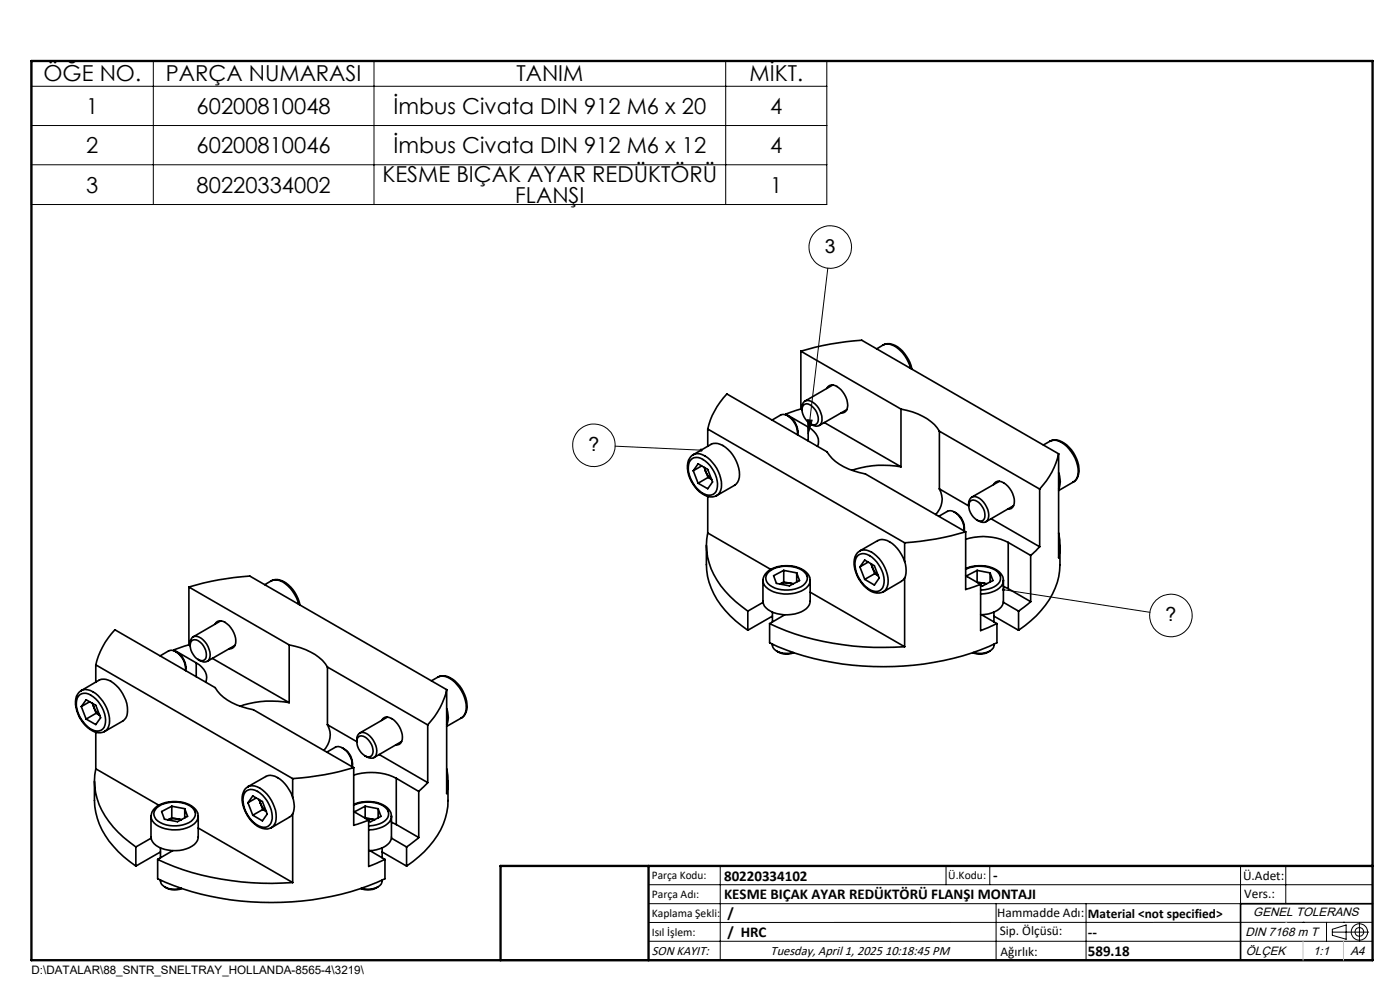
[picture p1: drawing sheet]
<svg xmlns="http://www.w3.org/2000/svg" width="297mm" height="210mm" viewBox="0 0 297 210" stroke-linecap="round" stroke-linejoin="round" font-family="sans-serif">
<g fill="none" stroke="#000" stroke-width=".35">
<path d="M169.9 74.5a57 57 0 0 1 12.9-2.3l41.8 24.1M169.9 74.5l21.2 12.3M169.9 74.5v12.2M186 74a3.2 3.2 0 0 1 4.9 .3l1.4 1.8 .9 2.1M187.4 73.2a3.5 3.5 0 0 1 4.1 1.3l1.2 1.8 .8 2M146.5 97.6a1.92 1.92 0 0 1 2.6-.1 6.4 6.4 0 0 1 3 6.3 1.74 1.74 0 0 1-2.7 1 6.5 6.5 0 0 1-3.3-6.3zM147.1 99.9l1 2.6M147.1 99.9l1-1.5 2 1.2 1.1 2.6-1.1 1.5-2-1.2M147.1 96.4a3 3 0 0 0-1.2 3.6 6.7 6.7 0 0 0 4.7 5.4l1.4-.3M147.1 96.4l3.7-2.1a3.7 3.7 0 0 1 4.2 1.6 7.1 7.1 0 0 1 1.7 5.9l-.5 .8-.3 .3-3.9 2.2M147.1 96.4a3.6 3.6 0 0 1 4 1.7 6.9 6.9 0 0 1 1.8 5.9l-.2 .5-.7 .6M148.8 98.8l-1.7 1.1"/>
<path d="M149.4 99.2l.3 .8M149.5 99.2l.2 .8M149.7 100l.4 .8 .9 .9M149.7 100l.5 1.3M150.1 91a16.5 16.5 0 0 1 4.1-7.4l21.2 12.2a10.7 10.7 0 0 0 7 4.5l1.2 .2 21.3 12.3M150.1 91l41.8 24.1M150.1 91v3.7M166.7 87.8l4.7 2.8M166.7 87.8v.2M167.1 88.2a1.51 1.51 0 0 0-1.5-.2l-1.8 1.1M167.1 88.2a4.7 4.7 0 0 1 2.1 4M167.1 88.2a3.8 3.8 0 0 1 2.1 3.7"/>
<path d="M169.9 86.7l-3.2 1.1M169.9 86.7l.2 .2a1.4 1.4 0 0 1 .4-1.5 1.4 1.4 0 0 1 1.5-.3 4.3 4.3 0 0 1 2.3 4.6 1.28 1.28 0 0 1-2 .4l-.4-.2M170.5 85.9a1.57 1.57 0 0 1 2.1 .6 2.76 2.76 0 0 1 .6 3.4 1.78 1.78 0 0 1-2.4-1.1l-.3-.4a2.16 2.16 0 0 1 0-2.5zM171.4 90.6a3.3 3.3 0 0 1 2 4.1M171.4 90.6v2.9M174.9 89.6l16.2 9.4M175.4 82.4a1.5 1.5 0 0 1 2.6-.1 4.1 4.1 0 0 1 1.5 4.9l-.7 .4h-.4M176.7 81.7l-5.9 3.4M179.7 86.9l-5.9 3.4M191.1 86.8a12.5 12.5 0 0 1 7.7 4l.5 .7M191.1 99a20.5 20.5 0 0 0-10.3 .8M191.1 86.8v12.2"/>
<path d="M199.3 91.5v12.2M199.3 91.5l21.3 12.2M222.7 93.6a3.4 3.4 0 0 1 4.1 1.3 6.5 6.5 0 0 1 1.9 6.2l-.6 .8-.4 .4M222.7 93.6a2.69 2.69 0 0 1 3 .6 7.2 7.2 0 0 1 2.9 6.9l-.2 .5-.7 .7M222.7 93.6l-1.4 .8M224.6 96.3a15.8 15.8 0 0 1-4 7.4M224.6 96.3v22a12.4 12.4 0 0 0 0-5.2M149.9 115.7a19.5 19.5 0 0 0 1 9.1 20.5 20.5 0 0 0 7.7 8.9M150.1 113.1a14.5 14.5 0 0 0 4.8 13.4l3.7 3.1M150.1 113.1l13.4 7.7M150.1 105.3v7.8M150.2 101.3l-2.1 1.2"/>
<path d="M150.2 101.3l.8 .4M182.1 117.7a2.65 2.65 0 0 1 3.4 1 5.7 5.7 0 0 1 1.8 6 1.92 1.92 0 0 1-3.1 .2 6.2 6.2 0 0 1-2.6-6.4zM182.5 116.8a3.1 3.1 0 0 0-1.2 3.7 7.1 7.1 0 0 0 4.1 5.2 2.44 2.44 0 0 0 1.9-.2M182.5 116.8l3.7-2.1a3.6 3.6 0 0 1 4.1 1.6 6.3 6.3 0 0 1 1.6 6.4l-.7 .6-3.8 2.2M182.5 116.8a3.8 3.8 0 0 1 4 1.7 7.1 7.1 0 0 1 1.7 5.9l-.5 .9-.3 .2M184.2 119.2l-1.8 1.1M184.7 119.5l.4 .9M184.9 119.6l.2 .8M191.9 115.1v4.1M199.3 103.7a4.5 4.5 0 0 1-.8 5.4M199.3 103.7l6.2 3.6a1.42 1.42 0 0 1 .4-1.5 1.42 1.42 0 0 1 1.5-.3 4.4 4.4 0 0 1 2.2 4.6 1.23 1.23 0 0 1-2 .4l-.4-.2M202.5 108.6a1.45 1.45 0 0 0-1.5-.1l-1.9 1"/>
<path d="M202.5 108.6a4.6 4.6 0 0 1 2.1 4M202.5 108.6a3.7 3.7 0 0 1 2.1 3.7M204.9 112.8a56.9 56.9 0 0 1-13 2.3M204.9 112.8v12.3l3.1-1.1M204.9 114.4a12.1 12.1 0 0 1 9 .7M205.9 106.3a1.6 1.6 0 0 1 2.1 .7 2.8 2.8 0 0 1 .6 3.3 1.6 1.6 0 0 1-2.1-.6 2.81 2.81 0 0 1-.6-3.4zM210.2 110l10.4 6M210.8 102.8a1.33 1.33 0 0 1 2.1-.4 4.6 4.6 0 0 1 2.1 4.9 1.13 1.13 0 0 1-1.2 .7M212 102.1l-5.9 3.4M213.9 115.1l4.8 2.7M213.9 115.1v9.8M215 107.3l-5.9 3.4"/>
<path d="M218.7 117.8v9.8M220.6 116l-1.9 1.8M220.6 103.7v12.3M224.6 100.3l.2 .5a4.2 4.2 0 0 1-.2 2.9M224.9 115.7a19.5 19.5 0 0 1-1.1 9.1 20.5 20.5 0 0 1-7.7 8.9M227.7 102.3l-3.1 1.8M36.9 137.9l4.7 2.7M36.9 137.9v.1M37.3 138.2a1.42 1.42 0 0 0-1.5-.1l-1.8 1M37.3 138.2a4.4 4.4 0 0 1 2.1 4.1M37.3 138.2a3.7 3.7 0 0 1 2.1 3.7M40.1 124.5a57 57 0 0 1 12.9-2.3l41.8 24.1"/>
<path d="M40.1 136.8l-3.2 1.1M40.1 136.8l.2 .1a1.46 1.46 0 0 1 1.5-1.9 4.2 4.2 0 0 1 2.6 4.7 1.25 1.25 0 0 1-1.9 .5M40.1 124.5l21.2 12.3M40.1 124.5v12.3M40.7 135.9a1.62 1.62 0 0 1 2.1 .7 2.81 2.81 0 0 1 .6 3.3 1.78 1.78 0 0 1-2.4-1.1l-.5-.9a1.98 1.98 0 0 1 .2-2zM42.1 139.9l.3 .3M45 139.7l16.3 9.3M45.6 132.4a1.48 1.48 0 0 1 2.6-.1 4.6 4.6 0 0 1 1.6 4.6 1.15 1.15 0 0 1-1.2 .7M46.8 131.7l-5.8 3.4M49.8 136.9l-5.8 3.4M57.5 123.2a3.5 3.5 0 0 1 4.1 1.3l1.3 1.8 .7 2M57.5 123.2a3.7 3.7 0 0 1 4.1 1.6l.5 .6a7.2 7.2 0 0 1 1.3 2.8"/>
<path d="M57.5 123.2l-1.3 .8M61.3 136.8a12.6 12.6 0 0 1 7.7 4l.5 .7M61.3 136.8v12.2M158.6 129.6v4.1M161.9 123.1a3.3 3.3 0 0 0 2.9 2.7 6.8 6.8 0 0 0 6.6-1.5l.3-.4 .2-.8v4.4a2.96 2.96 0 0 1-2.6 2.5 7.3 7.3 0 0 1-6.8-1 1.98 1.98 0 0 1-.6-1.5zM161.9 123a3.6 3.6 0 0 1 3.2-2.8 6.2 6.2 0 0 1 6.5 1.9l.3 .9M161.9 127.8l-3.3 1.8M163.1 121.3a6.5 6.5 0 0 1 7.5 0 1.71 1.71 0 0 1-.2 2.9 6.5 6.5 0 0 1-7.5-.4 1.68 1.68 0 0 1 .2-2.5zM163.3 132.3v4a58.9 58.9 0 0 0 34.8 4.2l2.1-.4a47.5 47.5 0 0 0 11.3-3.8v-4M163.3 132.3a58.4 58.4 0 0 0 28.6 4.9M163.9 136.7v.2a2.55 2.55 0 0 0 2.8 1.7l1.6-.2M163.9 129.8v2.1"/>
<path d="M163.9 130.7l-5.3 3M164.7 138.1a3.9 3.9 0 0 0 3.7 .4M166.3 121l-2.2 1.1 .6 1.6 2.8 .6 2.1-1.2-.6-1.6M166.3 121l2.7 .5M166.3 121v2.5M166.3 123.5l-.9 .4M166.3 123.5l1.3 .2M166.5 130.4l-3.2 1.9M167.6 123.7l-.9-.1-1.2 .3M167.6 123.7l.6 .2M167.6 123.7l.7 .1M169 121.5v2"/>
<path d="M171.9 125.6l20 11.6M182.4 120.3l1 2.6M182.4 120.3l1-1.5 2.1 1.2 1 2.6-1 1.5-2.1-1.2M185.1 120.4l.6 1.1 .6 .6M185.1 120.4l.5 1.3M185.6 121.7l-2.2 1.2M185.6 121.7l.7 .4M187.4 125.5l-.1 .1M191.9 122.5v14.7M204.9 120.6a6.8 6.8 0 0 1 7.4 1.1l.5 .7 .1 .6M204.9 120.8a6.7 6.7 0 0 1 6.7 .5 1.86 1.86 0 0 1-.7 3.2l-1.2 .4-1.7 .3M204.9 122.1l3.1 1.9"/>
<path d="M207.2 123.5h.1M207.3 121l-2.2 1.1 .1 .2M207.3 121l2.7 .5M207.3 121v2.5M207.3 123.5l1.4 .2M207.5 123.6l1.2 .1M208 124v9.8l3.5-1.5M208 126a5.6 5.6 0 0 0 4.7-2.1l.2-.8v4.4a2.85 2.85 0 0 1-2.5 2.5l-2.4 .4M208.2 130.4l3.3 1.9M208.7 123.7l.5 .2M208.7 123.7l.6 .1M210 138.1a4 4 0 0 1-3.6 .4"/>
<path d="M210 121.5l.6 1.6-2.1 1.2-.5-.1M210 121.5v2M210.9 136.7a1.64 1.64 0 0 1-1.4 1.7l-1.1 .2-1.9-.2M210.9 129.8v2.1M210.9 130.7l5.2 3M212.9 124.4l1 .5M212.9 127.8l3.2 1.8M213.9 124.9l4.8 2.7M216.1 129.6v4.1M218.7 127.6l-2.6 2M16.7 147.7a1.92 1.92 0 0 1 2.6-.2 6.4 6.4 0 0 1 3 6.3 1.74 1.74 0 0 1-2.8 1 6.5 6.5 0 0 1-3.2-6.3zM17.3 149.9l1 2.6"/>
<path d="M17.3 149.9l1-1.5 2 1.2 1 2.7-1 1.4-2-1.2M17.3 146.5a3 3 0 0 0-1.2 3.6 6.7 6.7 0 0 0 4.7 5.3h.6l.8-.3M17.3 146.5l3.7-2.2a3.7 3.7 0 0 1 4.2 1.6 6.3 6.3 0 0 1 1.5 6.4l-.7 .7-3.8 2.1M17.3 146.5a3.6 3.6 0 0 1 4 1.6 6.9 6.9 0 0 1 1.8 5.9l-.2 .5-.7 .6M19 148.9l-1.7 1M19.6 149.2l.3 .8M19.7 149.3l.2 .7M19.9 150l.4 .8 .8 .9M19.9 150l.5 1.3M20.3 141a16.5 16.5 0 0 1 4.1-7.4l21.2 12.3a10.5 10.5 0 0 0 6.9 4.4l1.3 .3 21.2 12.2M20.3 141l41.8 24.2M20.3 141v3.7"/>
<path d="M20.3 155.3v7.8M20.4 151.3l-2.1 1.2M20.4 151.3l.7 .4M41.6 140.6a3.3 3.3 0 0 1 2 4.1M41.6 140.6v2.9M61.3 149a20.2 20.2 0 0 0-10.4 .8M69.5 153.7a4.6 4.6 0 0 1-.8 5.5M69.5 153.7l6.2 3.6a1.41 1.41 0 0 1 .3-1.5 1.41 1.41 0 0 1 1.6-.3 4.4 4.4 0 0 1 2.2 4.6 1.23 1.23 0 0 1-2 .4l-.4-.2M69.5 141.5v12.2M69.5 141.5l21.2 12.3M72.6 158.6a1.45 1.45 0 0 0-1.4-.1l-1.9 1.1M72.6 158.6a4.6 4.6 0 0 1 2.2 4.1"/>
<path d="M72.6 158.6a3.8 3.8 0 0 1 2.2 3.7M76.1 156.3a1.6 1.6 0 0 1 2.1 .7 2.8 2.8 0 0 1 .6 3.4 1.6 1.6 0 0 1-2.1-.7 2.81 2.81 0 0 1-.6-3.4zM81 152.8a1.33 1.33 0 0 1 2.1-.4 4.6 4.6 0 0 1 2.1 4.9 1.13 1.13 0 0 1-1.2 .7M82.2 152.1l-5.9 3.4M85.2 157.3l-5.9 3.4M90.7 153.8v12.2M92.9 143.6a3.4 3.4 0 0 1 4.1 1.3 6.5 6.5 0 0 1 1.8 6.2l-.4 .8-.5 .4M92.9 143.6a3.1 3.1 0 0 1 3.6 1.1 7.1 7.1 0 0 1 2.2 6.5l-.2 .5-.6 .6M92.9 143.6l-1.4 .8M94.8 146.3a15.8 15.8 0 0 1-4.1 7.5M94.8 146.3v22a12.4 12.4 0 0 0 0-5.2M94.8 150.3l.1 .5a4.2 4.2 0 0 1-.1 2.9"/>
<path d="M97.9 152.3l-3.1 1.8M20 165.7a19.5 19.5 0 0 0 1.1 9.1 21.2 21.2 0 0 0 7.7 8.9M20.3 163.1a14.2 14.2 0 0 0 3.7 12.3 26.6 26.6 0 0 0 4.8 4.3M20.3 163.1l13.4 7.7M28.8 179.7v4M32 173.1a3.3 3.3 0 0 0 3 2.7 6.8 6.8 0 0 0 6.6-1.5l.3-.4 .2-.8v4.4a2.97 2.97 0 0 1-2.6 2.5 7.4 7.4 0 0 1-6.8-1 1.98 1.98 0 0 1-.7-1.5zM32.1 173.1a3.6 3.6 0 0 1 3.1-2.9 6.2 6.2 0 0 1 6.6 1.9l.3 1M32.1 177.8l-3.3 1.9M33.3 171.3a6.6 6.6 0 0 1 7.5 0 1.86 1.86 0 0 1-.7 3.2 6.6 6.6 0 0 1-7-.7 1.68 1.68 0 0 1 .2-2.5zM34 179.9v2.1M36.4 171l-2.1 1.1 .6 1.7 2.7 .5 2.2-1.1-.6-1.7M36.4 171l2.8 .5"/>
<path d="M36.4 171v2.5M36.4 173.5l-.8 .4M36.4 173.5l1.4 .2M37.8 173.7h-.9l-1.3 .2M37.8 173.7l.6 .2M37.8 173.7l.7 .2M39.2 171.5v2M42.1 175.6l20 11.6M52 168.1a1.92 1.92 0 0 1 2.6-.2 6.5 6.5 0 0 1 3 6.3 1.71 1.71 0 0 1-2.7 1 6.2 6.2 0 0 1-3.1-6.7zM52.6 166.9l3.8-2.2a3.1 3.1 0 0 1 3.6 1.1 7.1 7.1 0 0 1 2.3 6.4l-.2 .5-.7 .6-3.8 2.3a3.6 3.6 0 0 0 .6-4.4 6.8 6.8 0 0 0-4.2-4.5h-1zM52.6 170.3l1 2.6M52.6 170.3l1-1.5 2.1 1.2 1 2.7-1 1.4-2.1-1.2"/>
<path d="M52.7 166.9a3.4 3.4 0 0 0-1.1 4.3 6.3 6.3 0 0 0 4.6 4.6l.5 .1 .9-.3M54.4 169.3l-1.8 1M54.9 169.6l.3 .8M55 169.6l.2 .8M55.2 170.4l.5 .9 .8 .8M55.2 170.4l.5 1.3M55.7 171.7l-2.1 1.2M55.7 171.7l.8 .4M62.1 165.2v4M62.1 172.6v14.6M75 170.6a6.9 6.9 0 0 1 7.5 1.1l.4 .7 .1 .7M75 162.8a56.9 56.9 0 0 1-12.9 2.4"/>
<path d="M75 162.8v12.3l3.2-1.1M75 164.4a12.1 12.1 0 0 1 9.1 .7M75 170.8a6.7 6.7 0 0 1 6.8 .5 1.86 1.86 0 0 1-.7 3.2l-1.3 .5-1.6 .2M75 172.1l3.2 1.9M77.5 171l-2.2 1.1 .1 .2M77.5 171l2.7 .5M77.5 171v2.5M77.5 173.5h-.1M77.5 173.5l1.3 .2M77.7 173.7h1.1M78.2 174v9.8l3.5-1.5M78.2 176a5.6 5.6 0 0 0 4.7-2.1l.1-.8v4.4a3.4 3.4 0 0 1-3.2 2.8l-1.6 .1"/>
<path d="M78.8 173.7l.6 .2M78.8 173.7l.7 .2M80.2 171.5l.6 1.7-2.2 1.1-.4-.1M80.2 171.5v2M80.4 160l10.3 6M81.1 179.9v2.1M83 174.4l1.1 .5M83 177.8l3.3 1.9M84.1 165.1l4.7 2.8M84.1 165.1v9.8M84.1 174.9l4.7 2.8M86.3 179.7v4"/>
<path d="M88.8 177.7l-2.5 2M88.8 167.9v9.8M90.7 166l-1.9 1.9M95 165.7a19.6 19.6 0 0 1-.5 7.9 19.5 19.5 0 0 1-8.2 10.1M33.4 182.3v4.1a60.4 60.4 0 0 0 39 3.3l3.9-1.1 5.4-2.2v-4.1M33.4 182.3a58.4 58.4 0 0 0 28.7 4.9M34 186.7v.2a2.55 2.55 0 0 0 2.9 1.7l1.6-.2M34 180.7l-5.2 3M34.9 188.1a3.9 3.9 0 0 0 3.7 .4M36.7 180.4l-3.3 1.9M78.5 180.4l3.2 1.9M80.2 188.1a4 4 0 0 1-3.6 .4"/>
<path d="M81.1 186.7a1.67 1.67 0 0 1-1.4 1.7l-1.2 .2-1.8-.2M81.1 180.7l5.2 3M291.2 191.7h-28v12M106.2 203.7h185"/>
</g>
<g fill="none" stroke="#000" stroke-width=".21">
<path d="M6.6 12.9h168.8v30.5h-168.8zM6.6 18.3h168.8M32.5 12.9v30.5M79.3 12.9v30.5M154 12.9v30.5M6.6 26.6h168.8M6.6 35h168.8M175.6 56.9l-4.2 35.2M130.5 94.6l18.2 .9M171.3 89l1 .1-.9 3zM212.9 125.1l31 4.8M137.6 187.7h153.6"/>
<path d="M137.6 191.7h153.6M137.6 199.7h153.6M152.8 183.7v20M200.7 183.7v4M210 183.7v4M211.3 191.7v12M230.4 191.7v12M263.2 183.7v20M272.8 183.7v8M276.4 195.6h.1M281.4 195.6v4.1M282.6 197.7h7.8"/>
<path d="M282.6 197.1l3-.9v3l-3-.8zM285 195.6h.1M288.4 195.8v3.8M291.2 195.6l-153.6 .1"/>
<circle cx="176.1" cy="52.4" r="4.5"/>
<circle cx="126" cy="94.5" r="4.5"/>
<circle cx="248.4" cy="130.6" r="4.5"/>
<circle cx="288.4" cy="197.7" r="1.74"/>
<circle cx="288.4" cy="197.7" r=".93"/>
</g>
<path d="M6.7 12.9h284.5v190.8h-284.5zM137.6 183.7v20M291.2 183.7h-185v20" fill="none" stroke="#000" stroke-width=".5"/>
<path d="M272.8 195.6h.1M276.4 199.7v4M285 199.7v4" fill="none" stroke="#c0c0c0" stroke-width=".21"/>
<path d="M171.3 89l1 .1-.9 3zM212.7 124.8l-.2 .3h.4h-.4a.34 .34 0 0 0 .4 .3 .34 .34 0 0 0 .3-.4 .34 .34 0 0 0-.5-.2zM148.5 95.2a.34 .34 0 0 0 .1 .6 .34 .34 0 0 0 .5-.3h-.4h.4l-.3-.3z" fill="#000"/>
<g font-size="4.7">
<text x="9.2" y="17.3">ÖĞE NO.</text>
<text x="35.2" y="17.3">PARÇA NUMARASI</text>
<text x="109.5" y="17.3">TANIM</text>
<text x="159" y="17.3">MİKT.</text>
<text x="18.3" y="24.1">1</text>
<text x="41.7" y="24.1">60200810048</text>
<text x="83.5" y="24.1">İmbus Civata DIN 912 M6 x 20</text>
<text x="163.4" y="24.1">4</text>
<text x="18.3" y="32.5">2</text>
<text x="41.7" y="32.5">60200810046</text>
<text x="83.5" y="32.5">İmbus Civata DIN 912 M6 x 12</text>
<text x="163.4" y="32.5">4</text>
<text x="18.3" y="40.8">3</text>
<text x="41.7" y="40.8">80220334002</text>
<text x="81.1" y="38.6">KESME BIÇAK AYAR REDÜKTÖRÜ</text>
<text x="163.4" y="40.8">1</text>
<text x="109.3" y="43.1">FLANŞI</text>
</g>
<g font-size="4.1">
<text x="175" y="53.7">3</text>
<text x="124.9" y="95.7">?</text>
<text x="247.3" y="131.8">?</text>
</g>
<g font-size="3.2">
<text x="153.6" y="190.8">KESME BIÇAK AYAR REDÜKTÖRÜ FLANŞI MONTAJI</text>
<text x="153.6" y="186.8">80220334102</text>
<text x="210.7" y="186.6">-</text>
<text x="154.3" y="194.8">/</text>
<text x="154.3" y="198.8">/ HRC</text>
<text x="230.8" y="198.7">--</text>
<text x="230.8" y="202.8">589.18</text>
</g>
<g font-size="2.8">
<text x="263.7" y="186.7">Ü.Adet:</text>
<text x="263.9" y="190.5">Vers.:</text>
<text x="211.5" y="194.5">Hammadde Adı:</text>
<text x="230.8" y="194.7">Material &lt;not specified&gt;</text>
<text x="138.3" y="202.6">SON KAYIT:</text>
<text x="163.5" y="202.6">Tuesday, April 1, 2025 10:18:45 PM</text>
<text x="212.1" y="198.4">Sip. Ölçüsü:</text>
<text x="212.2" y="202.7">Ağırlık:</text>
</g>
<g font-size="2.6">
<text x="265.9" y="194.4">GENEL TOLERANS</text>
<text x="264.2" y="198.5">DIN 7168 m T</text>
<text x="264.3" y="202.6">ÖLÇEK</text>
<text x="278.5" y="202.6">1:1</text>
<text x="286.5" y="202.6">A4</text>
</g>
<g font-size="2.5">
<text x="138.3" y="186.4">Parça Kodu:</text>
<text x="138.3" y="190.5">Parça Adı:</text>
<text x="201.2" y="186.5">Ü.Kodu:</text>
<text x="138.3" y="194.5">Kaplama Şekli:</text>
<text x="138.3" y="198.6">Isıl İşlem:</text>
<text x="6.7" y="206.7">D:\DATALAR\88_SNTR_SNELTRAY_HOLLANDA-8565-4\3219\</text>
</g>
</svg>
